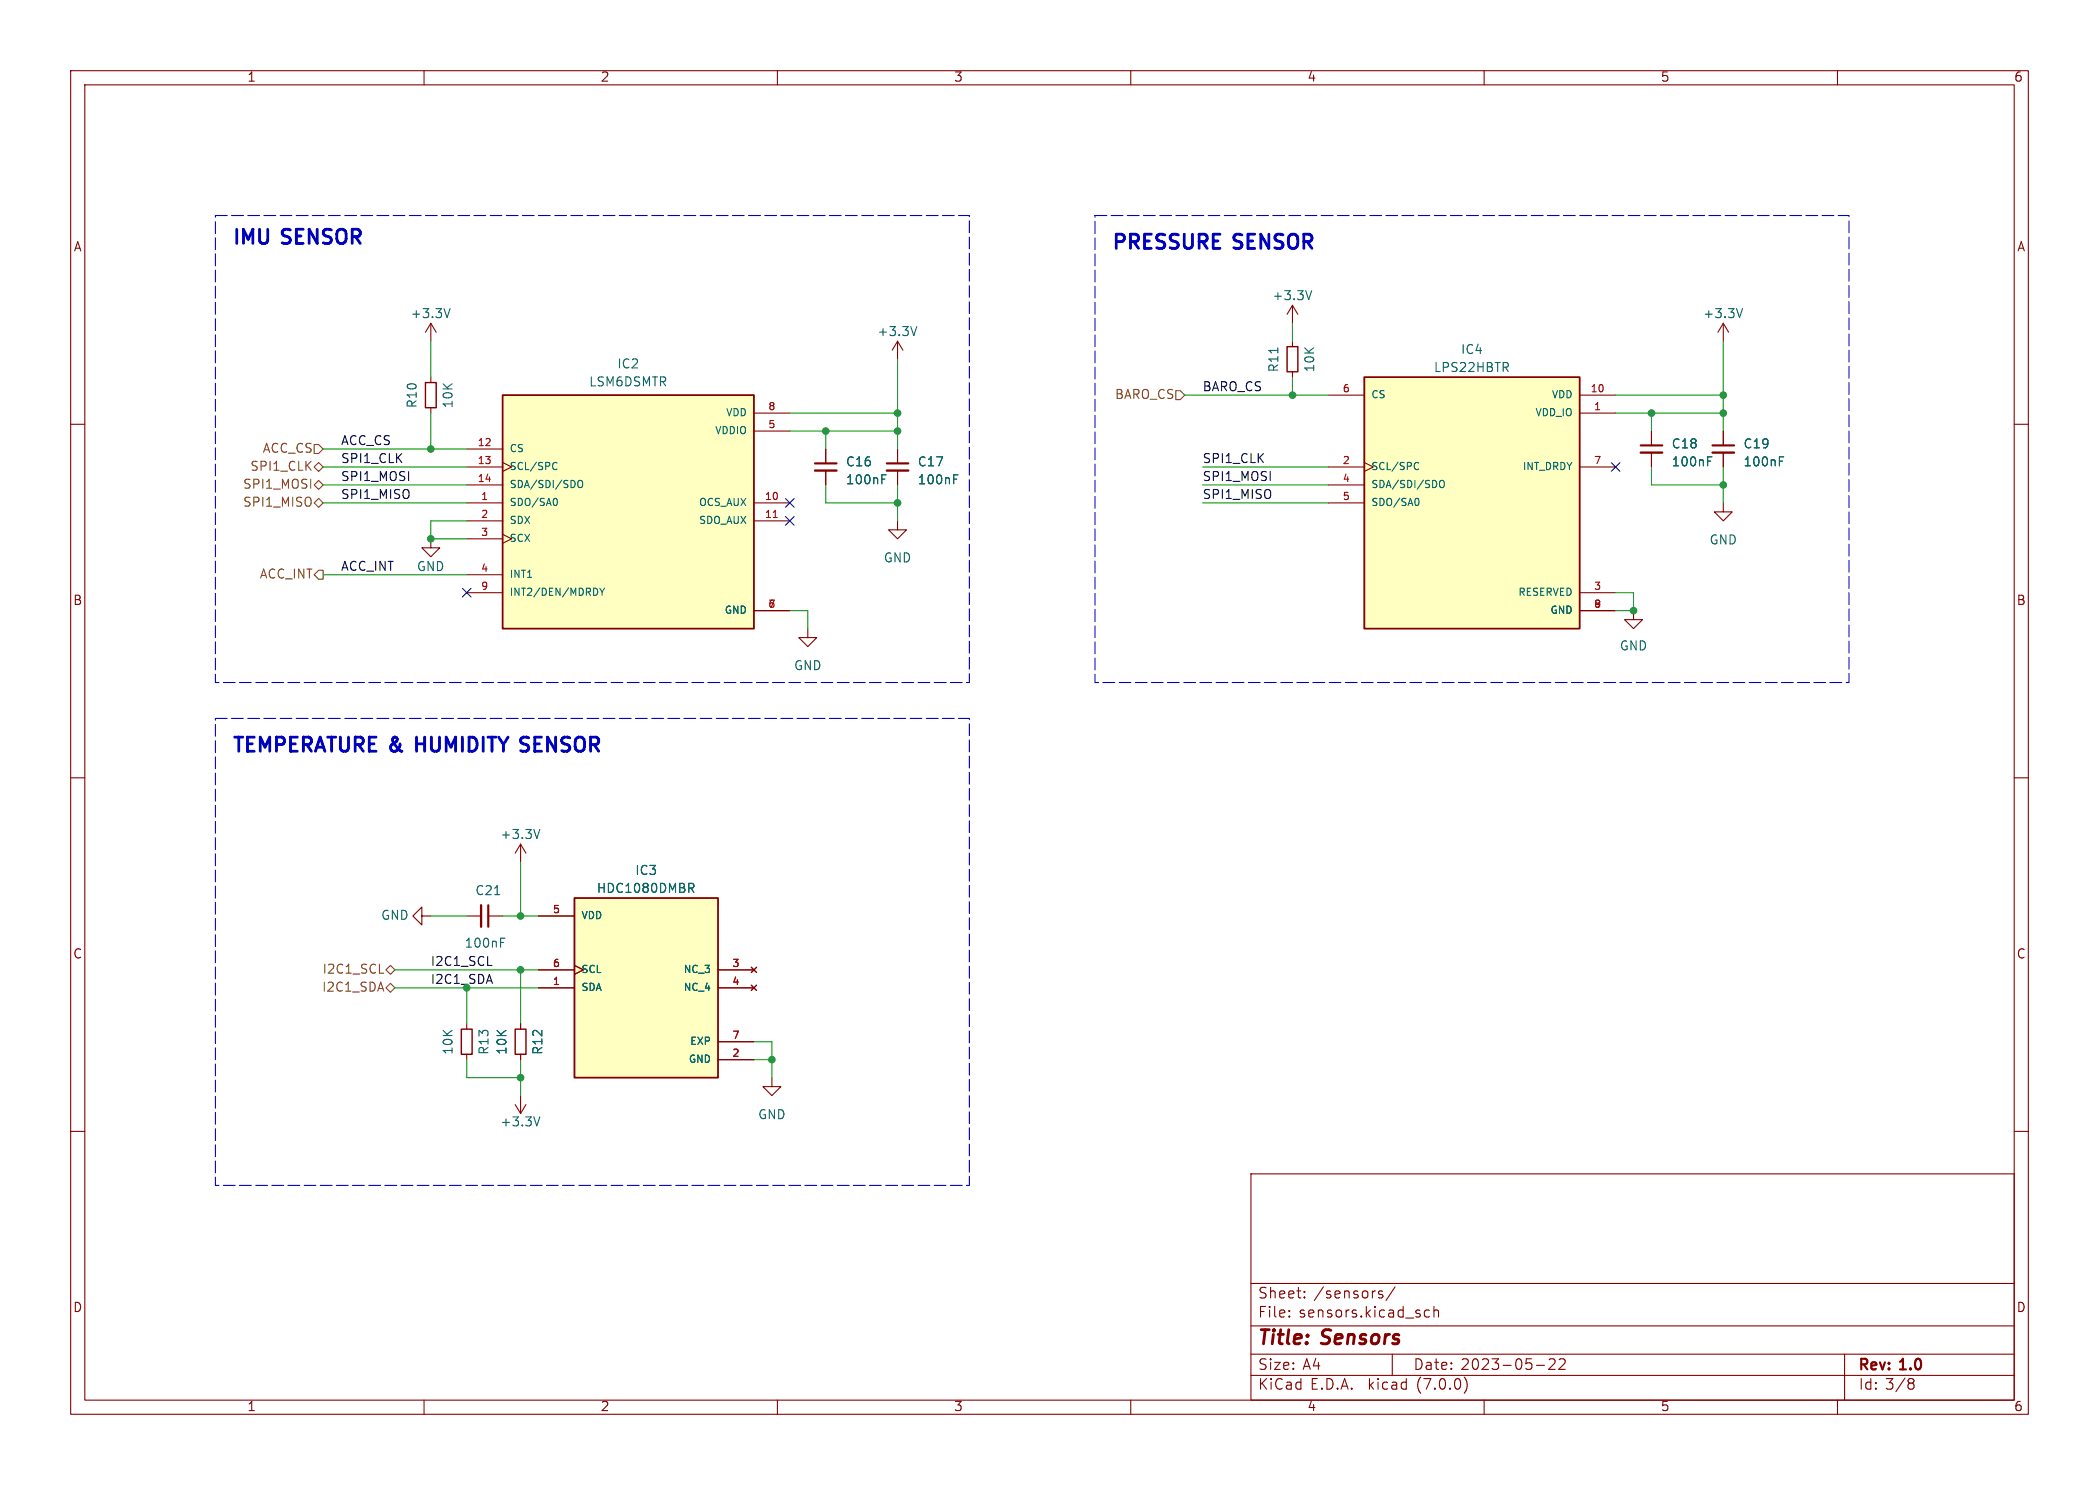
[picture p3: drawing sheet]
<svg xmlns="http://www.w3.org/2000/svg" width="297mm" height="210mm" viewBox="0 0 297 210" stroke-linecap="round" stroke-linejoin="round" font-family="sans-serif">
<g fill="none" stroke="#840000" stroke-width=".15">
<path d="M10 10h277v190h-277zM12 12h273v186h-273zM60 10v2M110 10v2M160 10v2M210 10v2M260 10v2M10 60h2M61 45.7l-.8 1.3M61 45.7v2.6M61 53.3v.8M61 57.7v.7"/>
<path d="M61 45.7l.7 1.3M106.7 58.4h5.1M127 48.3v2.5M127 48.3l-.8 1.2M127 48.3l.8 1.2M182.9 43.2l-.8 1.3M182.9 43.2v2.5M182.9 48.3v.7M182.9 52.6v.7M182.9 43.2l.7 1.3M188 55.9h5M223.5 58.4h5.1"/>
<path d="M223.5 55.9h5.1M243.8 45.7v2.6M243.8 45.7l-.7 1.3M243.8 45.7l.8 1.3M285 60h2M61 76.2v1.3h1.2l-1.2 1.2-1.3-1.2h1.3M66 71.1h5.1M66 73.7h5.1M66 63.5h5.1M66 66h5.1M66 68.6h5.1M66 76.2h5.1"/>
<path d="M71.1 65.4l1.3 .6-1.3 .7M71.1 75.6l1.3 .6-1.3 .6M106.7 71.1h5.1M106.7 73.7h5.1M106.7 61h5.1M116.8 63.5v2M116.8 66.5v2.1M127 73.7v1.2h1.3l-1.3 1.3-1.3-1.3h1.3M127 63.5v2M127 66.5v2.1M188 71.1h5M188 66h5"/>
<path d="M188 68.6h5M193 65.4l1.3 .6-1.3 .7M223.5 66h5.1M233.7 61v2M233.7 64v2M243.8 71.1v1.3h1.3l-1.3 1.3-1.2-1.3h1.2M243.8 61v2M243.8 64v2M66 81.3h5.1M66 83.8h5.1M106.7 86.4h5.1M114.3 88.9v1.3h1.3l-1.3 1.2-1.3-1.2h1.3"/>
<path d="M223.5 86.4h5.1M223.5 83.8h5.1M231.1 86.4v1.2h1.3l-1.3 1.3-1.2-1.3h1.2M10 110h2M73.7 119.4v2.5M73.7 119.4l.7 1.3M73.7 119.4l-.8 1.3M285 110h2M59.7 129.5v1.3l-1.3-1.3 1.3-1.2v1.2h1.3M66 129.5h2.1M69.1 129.5h2M76.2 129.5h5.1"/>
<path d="M76.2 139.7h5.1M76.2 137.2h5.1M81.3 136.5l1.2 .7-1.2 .6M101.6 139.7h5.1M101.6 137.2h5.1M106.3 136.8l.8 .7M106.3 139.3l.8 .8M107.1 136.8l-.8 .7M107.1 139.3l-.8 .8M10 160h2M66 144.8v.7M66 149.1v.8"/>
<path d="M72.9 156.2l.8 1.3M73.7 144.8v.7M73.7 149.1v.8M73.7 154.9v2.6M74.4 156.2l-.7 1.3M101.6 149.9h5.1M101.6 147.3h5.1M109.2 152.4v1.3h1.3l-1.3 1.2-1.3-1.2h1.3M285 160h2M177 166h108v32h-108zM60 198v2M110 198v2"/>
<path d="M160 198v2M177 194.5h108M177 191.5h108M177 187.5h108M177 181.5h108M182.4 186.1l.1 .1-.1 .1M182.4 185.3l.1 .1-.1 .1M184.6 183.4v.1v.1M184.6 182.6v.1v.1M195.1 183l.5 .1 .1 .2-.2 .3-.5-.1M195.1 182.6h.2h.3M197 191.5v3"/>
<path d="M197.4 182l-1.3 1.9M201.5 186l.3 .3 .5-.1M202.3 185.3h-.5l-.3 .2M202.9 185.4a.37 .37 0 0 1 .6 .1v.8M202.9 184.8v1.5M207.2 194.8a1.74 1.74 0 0 1 0 2.2M210 198v2M217.4 193.1h1.1M219.2 192.3l.2-.1h.5a.41 .41 0 0 1 .1 .6l-.9 .9h.9M220.6 192.3l.2-.1h.5a.41 .41 0 0 1 .1 .6l-.9 .9h1M260 198v2M261 191.5v6.5"/>
<path d="M270.3 195.6h.2M270.5 195l.3 .2v.3l-.3 .1M270.5 195.6l.3 .1v.5l-.3 .3h-.2"/>
</g>
<path d="M115.3 66.5h3.1M125.5 66.5h3M232.2 64h3M242.3 64h3.1M68.1 128v3.1" fill="none" stroke="#840000" stroke-width=".33"/>
<path d="M115.3 65.5h3.1M125.5 65.5h3M232.2 63h3M242.3 63h3.1M69.1 128v3.1" fill="none" stroke="#840000" stroke-width=".3"/>
<g fill="none" stroke="#006464" stroke-width=".15">
<path d="M63.7 43.6l-.4 1.3M129.7 46.2l-.4 1.3M185.6 41.1l-.4 1.3M246.6 43.6l-.5 1.3M78.6 70.5a.64 .64 0 0 1 0 1M78.6 65.4l.2 .1M78.8 66.3l-.2 .1M81.9 68l.1-.1a.34 .34 0 0 1 .4 .4v.3a.34 .34 0 0 1-.3 .4 .34 .34 0 0 1-.3-.4v-.3zM124.8 67.1h.6M134.9 67.1h.7M200.5 65.4l.2 .1M200.5 70.5a.64 .64 0 0 1 0 1"/>
<path d="M200.7 66.3l-.2 .1M203.7 68.1l.2-.2a.34 .34 0 0 1 .5 .4v.3a.34 .34 0 0 1-.4 .4 .34 .34 0 0 1-.3-.4zM241.6 64.6h.6M251.8 64.6h.6M84.9 83.2l.3 .5M85.2 83.7v.5M85.5 83.2l-.3 .5M76.4 117.3l-.4 1.3M70.8 132.7h.6M97.5 124.9h.4l.3 .3-.1 .3-.6 .1M97.8 125.6l.4 .6M76.4 157.9l-.4 1.3"/>
</g>
<path d="M60.2 54.1h1.5v3.6h-1.5zM182.1 49h1.5v3.6h-1.5zM65.3 145.5h1.5v3.6h-1.5zM72.9 145.5h1.5v3.6h-1.5z" fill="none" stroke="#840000" stroke-width=".2"/>
<g fill="#ffffc2" stroke="#ffffc2" stroke-width=".14">
<path d="M71.1 55.9h35.6v33h-35.6z"/>
<path d="M193 53.3h30.5v35.6h-30.5z"/>
<path d="M81.3 127h20.3v25.4h-20.3z"/>
</g>
<path d="M71.1 55.9h35.6v33h-35.6zM193 53.3h30.5v35.6h-30.5zM81.3 127h20.3v25.4h-20.3z" fill="none" stroke="#840000" stroke-width=".25"/>
<path d="M109.4 73.2h.6" fill="none" stroke="#a90000" stroke-width=".15"/>
<path d="M166.4 55.2h.6l.6 .7-.6 .6h-.6zM44.4 71.1l.7-.6 .6 .6-.6 .7zM44.4 66l.7-.6 .6 .6-.6 .7zM44.4 62.9h.7l.6 .6-.6 .6h-.7zM44.4 68.6l.7-.7 .6 .7-.6 .6zM44.4 81.3l.7-.7h.6v1.3h-.6zM53.7 137.6h.6M54.6 139.7l.6-.6 .7 .6-.7 .6zM54.6 137.2l.6-.7 .7 .7-.7 .6z" fill="none" stroke="#725600" stroke-width=".15"/>
<path d="M74 106.2h.4M74 105.2l.4 .1M74 104.2h.5" fill="none" stroke="#0000c2" stroke-width=".4"/>
<path d="M30.5 30.5h106.7v66h-106.7v-66M154.9 30.5h106.7v66h-106.7v-66M30.5 101.6h106.7v66h-106.7v-66" fill="none" stroke="#0000c2" stroke-width=".15" stroke-dasharray="1.7 .6"/>
<g fill="none" stroke="#009600" stroke-width=".15">
<path d="M61 48.3v5M61 58.4v5.1M111.8 58.4h15.2M127 50.8v12.7M167.6 55.9h20.4M182.9 45.7v2.6M182.9 53.3v2.6M228.6 55.9h15.2M228.6 58.4h15.2M233.7 58.4v2.6M243.8 48.3v12.7M45.7 66h20.3"/>
<path d="M45.7 68.6h20.3M45.7 63.5h20.3M45.7 71.1h20.3M66 73.7h-5v2.5h5M111.8 61h15.2M116.8 68.6v2.5h10.2M116.8 61v2.5M127 68.6v5.1M170.2 66h17.8M170.2 68.6h17.8M170.2 71.1h17.8M233.7 66v2.6h10.1"/>
<path d="M243.8 66v5.1M45.7 81.3h20.3M111.8 86.4h2.5v2.5M228.6 83.8h2.5v2.6h-2.5M55.9 139.7h20.3M55.9 137.2h20.3M61 129.5h5M66 139.7v5.1M71.1 129.5h5.1M73.7 121.9v7.6M73.7 137.2v7.6M66 149.9v2.5h7.7"/>
<path d="M73.7 149.9v5M106.7 147.3h2.5v5.1M106.7 149.9h2.5"/>
</g>
<path d="M111.2 70.5l1.2 1.2M111.2 73.1l1.2 1.2M112.4 70.5l-1.2 1.2M112.4 73.1l-1.2 1.2M228 65.4l1.2 1.2M229.2 65.4l-1.2 1.2M65.4 83.2l1.2 1.2M66.6 83.2l-1.2 1.2" fill="none" stroke="#000084" stroke-width=".15"/>
<g fill="#009600" stroke="#009600" stroke-width=".15">
<circle cx="243.8" cy="55.9" r=".46"/>
<circle cx="243.8" cy="58.4" r=".46"/>
<circle cx="231.1" cy="86.4" r=".46"/>
<circle cx="182.9" cy="55.9" r=".46"/>
<circle cx="243.8" cy="68.6" r=".46"/>
<circle cx="233.7" cy="58.4" r=".46"/>
<circle cx="61" cy="76.2" r=".46"/>
<circle cx="61" cy="63.5" r=".46"/>
<circle cx="109.2" cy="149.9" r=".46"/>
<circle cx="73.7" cy="152.4" r=".46"/>
<circle cx="73.7" cy="129.5" r=".46"/>
<circle cx="73.7" cy="137.2" r=".46"/>
<circle cx="116.8" cy="61" r=".46"/>
<circle cx="127" cy="71.1" r=".46"/>
<circle cx="127" cy="58.4" r=".46"/>
<circle cx="127" cy="61" r=".46"/>
</g>
<g font-size="2.8" fill="#0000c2">
<text x="33" y="34.9">IMU</text>
<text x="40.2" y="34.9">SENSOR</text>
<text x="157.5" y="35.6">PRESSURE</text>
<text x="174.8" y="35.6">SENSOR</text>
<text x="33" y="106.7">TEMPERATURE &amp;</text>
<text x="59.7" y="106.7">HUMIDITY</text>
<text x="75.1" y="106.7">SENSOR</text>
</g>
<g font-size="2.8" fill="#840000">
<text x="178" y="190.8">Title:</text>
<text x="187.1" y="190.8">Sensors</text>
</g>
<g font-size="2.1" fill="#840000">
<text x="178" y="183.9">Sheet:</text>
<text x="185.9" y="183.9">/sensors/</text>
<text x="178" y="186.6">File:</text>
<text x="183.8" y="186.6">sensors.kicad_sch</text>
<text x="178" y="196.8">KiCad</text>
<text x="178" y="194">Size:</text>
<text x="184.3" y="194">A4</text>
<text x="185.4" y="196.8">E.D.A.</text>
<text x="193.7" y="196.8">kicad</text>
<text x="200" y="194">Date:</text>
<text x="200.6" y="196.8">(7.0.0)</text>
<text x="206.7" y="194">2023-05-22</text>
<text x="263" y="194.2">Rev:</text>
<text x="263" y="196.8">Id: 3/8</text>
<text x="269" y="194.2">1.0</text>
</g>
<g font-size="1.8" fill="#840000">
<text x="35" y="11.8">1</text>
<text x="85" y="11.8">2</text>
<text x="135" y="11.8">3</text>
<text x="185" y="11.8">4</text>
<text x="235" y="11.8">5</text>
<text x="285" y="11.8">6</text>
<text x="10.4" y="35.8">A</text>
<text x="285.4" y="35.8">A</text>
<text x="10.3" y="85.8">B</text>
<text x="285.3" y="85.8">B</text>
<text x="10.3" y="135.8">C</text>
<text x="285.3" y="135.8">C</text>
<text x="10.3" y="185.8">D</text>
<text x="285.3" y="185.8">D</text>
<text x="35" y="199.8">1</text>
<text x="85" y="199.8">2</text>
<text x="135" y="199.8">3</text>
<text x="185" y="199.8">4</text>
<text x="235" y="199.8">5</text>
<text x="285" y="199.8">6</text>
</g>
<g font-size="1.8" fill="#006464">
<text x="58.1" y="45.3">+3.3V</text>
<text x="124.1" y="47.8">+3.3V</text>
<text x="180" y="42.7">+3.3V</text>
<text x="240.9" y="45.3">+3.3V</text>
<text x="87.3" y="52.4">IC2</text>
<text x="181.2" y="52.7" transform="rotate(-90 181.2 52.7)">R11</text>
<text x="186.2" y="52.7" transform="rotate(-90 186.2 52.7)">10K</text>
<text x="202.8" y="52.9">LPS22HBTR</text>
<text x="206.7" y="50.4">IC4</text>
<text x="59.2" y="57.8" transform="rotate(-90 59.2 57.8)">R10</text>
<text x="64.3" y="57.8" transform="rotate(-90 64.3 57.8)">10K</text>
<text x="83.3" y="54.9">LSM6DSMTR</text>
<text x="236.5" y="63.7">C18</text>
<text x="246.6" y="63.7">C19</text>
<text x="119.6" y="66.2">C16</text>
<text x="119.6" y="68.8">100nF</text>
<text x="129.8" y="66.2">C17</text>
<text x="129.8" y="68.8">100nF</text>
<text x="236.5" y="66.2">100nF</text>
<text x="246.6" y="66.2">100nF</text>
<text x="241.8" y="77.3">GND</text>
<text x="58.9" y="81">GND</text>
<text x="125" y="79.8">GND</text>
<text x="112.3" y="95.1">GND</text>
<text x="229.1" y="92.3">GND</text>
<text x="70.8" y="118.9">+3.3V</text>
<text x="89.8" y="124">IC3</text>
<text x="53.9" y="130.4">GND</text>
<text x="67.2" y="126.9">C21</text>
<text x="84.4" y="126.6">HDC1080DMBR</text>
<text x="65.7" y="134.3">100nF</text>
<text x="64.3" y="149.2" transform="rotate(-90 64.3 149.2)">10K</text>
<text x="69.4" y="149.2" transform="rotate(-90 69.4 149.2)">R13</text>
<text x="71.9" y="149.2" transform="rotate(-90 71.9 149.2)">10K</text>
<text x="77" y="149.2" transform="rotate(-90 77 149.2)">R12</text>
<text x="70.8" y="159.6">+3.3V</text>
<text x="107.2" y="158.6">GND</text>
</g>
<g font-size="1.8" fill="#725600">
<text x="157.6" y="56.7">BARO_CS</text>
<text x="37.1" y="64.3">ACC_CS</text>
<text x="34.3" y="71.9">SPI1_MISO</text>
<text x="34.3" y="69.4">SPI1_MOSI</text>
<text x="35.3" y="66.9">SPI1_CLK</text>
<text x="36.6" y="82.1">ACC_INT</text>
<text x="45.5" y="138">I2C1_SCL</text>
<text x="45.5" y="140.5">I2C1_SDA</text>
</g>
<g font-size="1.8" fill="#0f0f0f">
<text x="170.2" y="55.5">BARO_CS</text>
<text x="48.3" y="65.7">SPI1_CLK</text>
<text x="48.3" y="63.2">ACC_CS</text>
<text x="170.2" y="65.7">SPI1_CLK</text>
<text x="48.3" y="70.8">SPI1_MISO</text>
<text x="48.3" y="68.2">SPI1_MOSI</text>
<text x="170.2" y="70.8">SPI1_MISO</text>
<text x="170.2" y="68.2">SPI1_MOSI</text>
<text x="48.3" y="80.9">ACC_INT</text>
<text x="61" y="136.8">I2C1_SCL</text>
</g>
<text font-size="1.8" fill="#009600" x="61" y="139.4">I2C1_SDA</text>
<g font-size="1.4" fill="#006464">
<text x="102.6" y="59.1">VDD</text>
<text x="194.1" y="56.6">CS</text>
<text x="217.1" y="59.1">VDD_IO</text>
<text x="219.4" y="56.6">VDD</text>
<text x="72.1" y="64.2">CS</text>
<text x="101" y="61.7">VDDIO</text>
<text x="72.1" y="71.8">SDO/SA0</text>
<text x="72.1" y="66.7">SCL/SPC</text>
<text x="72.1" y="69.3">SDA/SDI/SDO</text>
<text x="98.8" y="71.8">OCS_AUX</text>
<text x="194.1" y="66.7">SCL/SPC</text>
<text x="194.1" y="69.3">SDA/SDI/SDO</text>
<text x="194.1" y="71.8">SDO/SA0</text>
<text x="215.3" y="66.7">INT_DRDY</text>
<text x="72.1" y="74.4">SDX</text>
<text x="72.1" y="76.9">SCX</text>
<text x="98.8" y="74.4">SDO_AUX</text>
<text x="72.1" y="82">INT1</text>
<text x="72.1" y="84.5">INT2/DEN/MDRDY</text>
<text x="102.4" y="87.1">GND</text>
<text x="214.7" y="84.5">RESERVED</text>
<text x="219.2" y="87.1">GND</text>
<text x="82.3" y="130.2">VDD</text>
<text x="82.3" y="137.9">SCL</text>
<text x="96.6" y="137.9">NC_3</text>
<text x="82.3" y="140.4">SDA</text>
<text x="96.6" y="140.4">NC_4</text>
<text x="97.5" y="148">EXP</text>
<text x="97.3" y="150.6">GND</text>
</g>
<g font-size="1.4" fill="#a90000">
<text x="108.6" y="58.2">8</text>
<text x="189.9" y="55.6">6</text>
<text x="225" y="55.6">10</text>
<text x="225.5" y="58.2">1</text>
<text x="67.5" y="63.2">12</text>
<text x="67.5" y="65.8">13</text>
<text x="108.6" y="60.7">5</text>
<text x="189.9" y="65.8">2</text>
<text x="225.5" y="65.8">7</text>
<text x="67.5" y="68.3">14</text>
<text x="68" y="70.9">1</text>
<text x="108.2" y="70.9">10</text>
<text x="189.9" y="68.3">4</text>
<text x="189.9" y="70.9">5</text>
<text x="68" y="73.4">2</text>
<text x="68" y="75.9">3</text>
<text x="108.2" y="73.4">11</text>
<text x="68" y="81">4</text>
<text x="68" y="83.6">9</text>
<text x="225.5" y="83.6">3</text>
<text x="108.6" y="86.1">7</text>
<text x="225.5" y="86.1">9</text>
<text x="78.2" y="129.3">5</text>
<text x="78.2" y="136.9">6</text>
<text x="103.6" y="136.9">3</text>
<text x="78.2" y="139.4">1</text>
<text x="103.6" y="139.4">4</text>
<text x="103.6" y="149.6">2</text>
<text x="103.6" y="147.1">7</text>
</g>
</svg>
